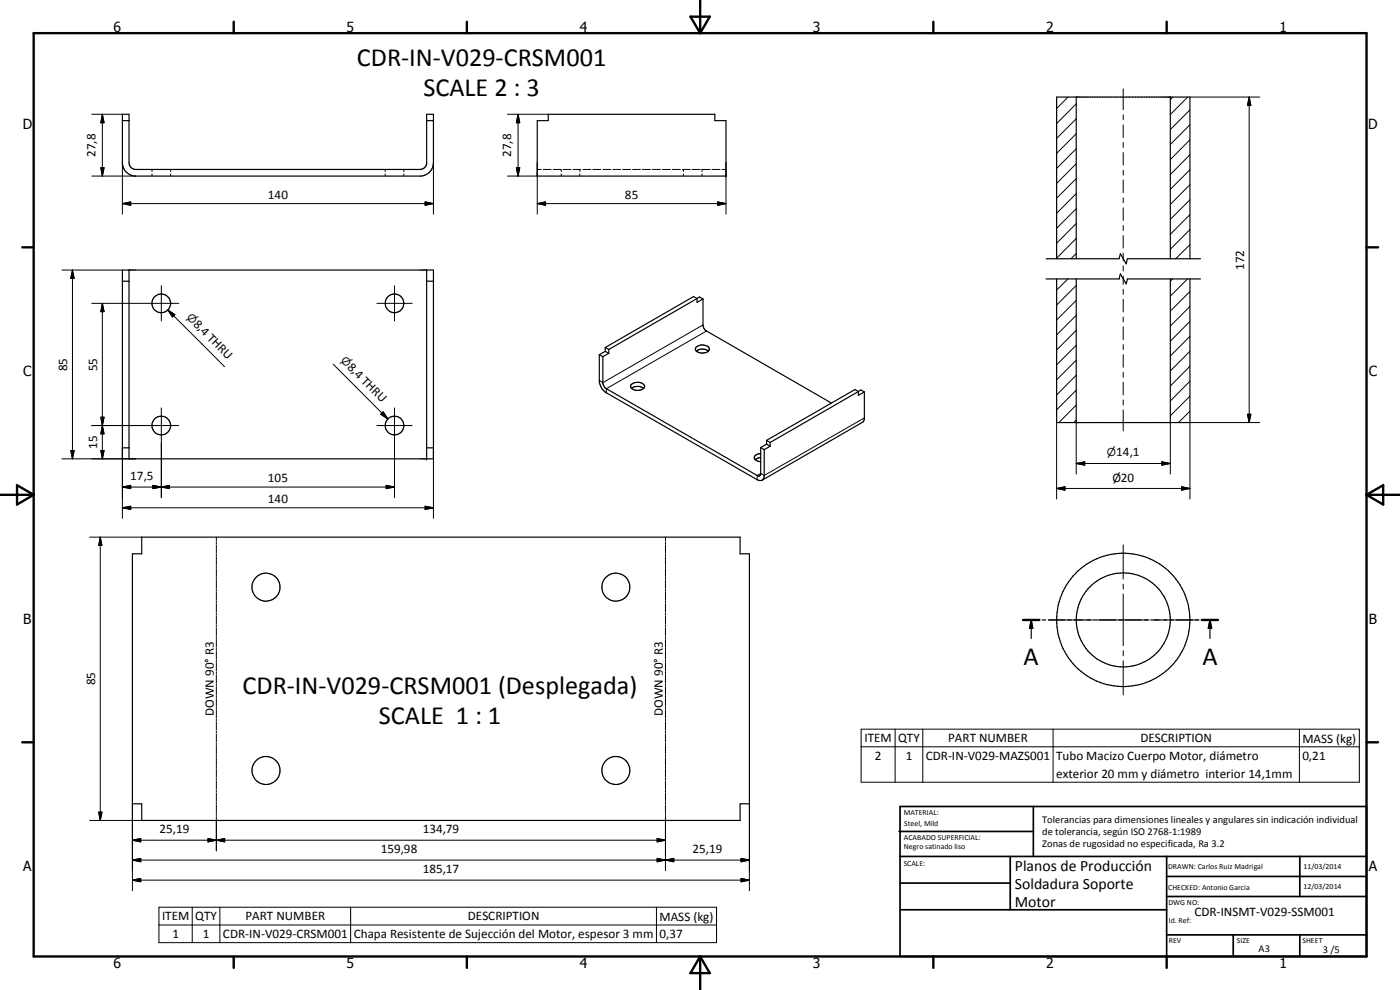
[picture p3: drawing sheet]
<svg xmlns="http://www.w3.org/2000/svg" width="420mm" height="297mm" viewBox="0 0 420 297" stroke-linecap="round" stroke-linejoin="round" font-family="sans-serif">
<g fill="none" stroke="#000" stroke-width=".35">
<path d="M36.7 34.3h2l.1 14.9a1.98 1.98 0 0 0 1.9 1.6h85.4a2.07 2.07 0 0 0 1.9-1.6v-14.9h2.1v14.5a4.1 4.1 0 0 1-3.6 4h-86.3a4.1 4.1 0 0 1-3.5-4zM36.7 36.2h2M128 36.2h2.1M161.2 36.2h3.3v-1.9h50v1.9h3.4v16.6h-56.7zM323 29.1v48.5M351.2 29.1v48.5M313.9 77.6h22l.3-1.4 1.8 3 .4-1.6h21.9M317.1 77.6v-48.5h40v48.5M36.7 81h93.4v56.7h-93.4zM36.7 84.4h2M38.7 81v56.7M128 81v56.7"/>
<path d="M128 84.4h2.1M209.1 89.6l.8-.5 1.1 .6M209.2 89.6l-1.1-.6-26.5 15.3M209.2 89.6v1.1l1.8-1M209.2 89.6l-26.5 15.3M211 89.7v8l.3 .9 .5 .6 37.7 21.7M313.9 83.7h22l.3-1.5 1.8 3 .4-1.5h21.9M317.1 83.7v43.1h40v-43.1M323 83.7v43.1M351.2 83.7v43.1M179.9 106.4l1 .6M179.9 106.4v8.1a5.2 5.2 0 0 0 2.1 3.4l45.2 26 .8 .3 .8-.1"/>
<path d="M180.9 107v8.1l.9 1.4 45.9 26.3 .4-.1 .2-.4v-8M181.6 104.3v1.1M181.6 105.4l1.1 .6M181.6 104.3l1.1 .6M181.6 105.4l-1.7 1M182.7 104.9v1.1M182.7 106l-1.8 1M189.4 115.4a2.5 2.5 0 0 1 4.1 .6 2.45 2.45 0 0 1-4.2 0zM189.6 116.5a2.84 2.84 0 0 1 3.6 0M208.9 104.2a2.72 2.72 0 0 1 4 .4 2.22 2.22 0 0 1-3.4 1.1 .91 .91 0 0 1-.6-1.5zM209 105.3a3.1 3.1 0 0 1 3.6 0M257.6 117.5l.7-.5 1.1 .6"/>
<path d="M257.6 117.5v1.1l1.8-1M257.6 117.5l-1-.6-26.5 15.2M257.6 117.5l-26.5 15.3M259.4 117.6v8.1l-.4 .9-30.2 17.5M36.7 134.4h2M128 134.4h2.1M228.3 134.3l1.1 .6M228.3 137.3l-.9 .2-.8 .4M228.3 136.1a1.46 1.46 0 0 0-1.8 1.6l1.1 .7 .7 .1M229.4 134.9v8.1l-.6 1.1M230.1 133.3l-1.8 1M230.1 132.1l1 .7"/>
<path d="M230.1 132.1v1.2M230.1 133.3l1 .6M231.1 133.9l-1.7 1M231.1 132.8v1.1M42.5 161.2h179.6v5h2.8v75h-2.8v5h-179.6v-5h-2.8v-75h2.8zM307 186h4.9M309.5 186l.5 2.5h-1zM309.5 186v5.6M312.8 186h1M314.7 186h4.9M320.5 186h1M322.4 186h4.8"/>
<path d="M328.1 186h1.1M330 186h4.9M335.8 186h1M337.7 186h4.8M343.4 186h1.1M345.3 186h4.9M351.1 186h1M353 186h4.9M358.8 186h1M360.7 186h4.8M363.1 186l.5 2.5h-1zM363.1 186v5.6"/>
<circle cx="48.4" cy="91" r="2.81"/>
<circle cx="118.4" cy="91" r="2.8"/>
<circle cx="48.4" cy="127.7" r="2.81"/>
<circle cx="118.4" cy="127.7" r="2.8"/>
<circle cx="79.8" cy="176.2" r="4.2"/>
<circle cx="184.8" cy="176.2" r="4.2"/>
<circle cx="337.1" cy="186" r="20"/>
<circle cx="337.1" cy="186" r="14.1"/>
<circle cx="79.8" cy="231.2" r="4.2"/>
<circle cx="184.8" cy="231.2" r="4.2"/>
</g>
<g fill="none" stroke="#000" stroke-width=".3">
<path d="M27.5 34.3h9.2M30.7 34.3l.5 2.5h-.9zM30.7 34.3v18.5M152.3 34.3h12.2M155.5 34.3l.5 2.5h-1zM155.5 34.3v18.5M320.5 29.1l-3.4 3.5M323 31.2l-5.9 5.9M323 35.6l-5.9 5.9M337.1 26.7v6.2M337.1 34.5v1.4M337.1 37.5v3.8"/>
<path d="M351.9 29.1l-.7 .8M356.4 29.1l-5.2 5.3M357.1 33l-5.9 5.9M357.1 37.5l-5.9 5.8M357.1 29.1h21M374.9 29.1l.5 2.6h-1zM374.9 29.1v97.7M27.5 52.8h13.2M30.3 50.3h.9l-.5 2.5zM36.7 48.8v15.5M45.6 50.8v.7M45.6 52.2v.6"/>
<path d="M51.2 50.8v.7M51.2 52.2v.6M115.6 50.8v.7M115.6 52.2v.6M121.2 50.8v.7M121.2 52.2v.6M130.1 48.8v15.5M152.3 52.8h8.9M155 50.3h1l-.5 2.5zM161.2 50.8h1.2M161.2 48.8v15.5M163 50.8h2.4"/>
<path d="M166 50.8h2.3M168.4 50.8v.7M168.4 52.2v.6M169 50.8h2.4M171.9 50.8h2.4M174 50.8v.7M174 52.2v.6M175 50.8h2.3M177.9 50.8h2.4M180.9 50.8h2.4M183.9 50.8h2.4M186.8 50.8h2.5"/>
<path d="M189.9 50.8h2.3M192.8 50.8h2.4M195.8 50.8h2.4M198.8 50.8h2.4M201.8 50.8h2.4M204.8 50.8h2.4M205.1 50.8v.7M205.1 52.2v.6M207.7 50.8h2.4M210.7 50.8v.7M210.7 52.2v.6M210.7 50.8h2.4"/>
<path d="M213.7 50.8h2.4M216.7 50.8h1.2M217.9 48.8v15.5M323 40.1l-5.9 5.9M323 44.6l-5.9 5.9M323 49.1l-5.9 5.9M323 53.6l-5.9 5.9M323 58.1l-5.9 5.9M337.1 42.8v1.4M337.1 45.8v3.7M337.1 51.1v1.4M337.1 54v3.8"/>
<path d="M337.1 59.4v1.4M357.1 42l-5.9 5.9M357.1 46.4l-5.9 6M357.1 50.9l-5.9 5.9M357.1 55.4l-5.9 5.9M357.1 59.9l-5.9 5.9M36.7 61.1l2.5-.5v1zM36.7 61.1h93.4M127.6 60.6l2.5 .5-2.5 .5zM161.2 61.1l2.5-.5v1zM161.2 61.1h56.7M215.4 60.6l2.5 .5-2.5 .5z"/>
<path d="M323 62.6l-5.9 5.9M323 67.1l-5.9 5.9M323 71.5l-5.9 6M323 76.1l-1.6 1.5M337.1 62.4v3.8M337.1 67.6v1.5M337.1 70.7v3.7M337.1 75.9v2.4M337.1 79.8v1.5M357.1 73.4l-4.3 4.2M357.1 64.4l-5.9 5.9M357.1 68.9l-5.9 5.9"/>
<path d="M18.6 81h18.1M21.7 81l.6 2.5h-1.1zM21.7 81v56.7M27.5 91h26.2M30.7 91l.5 2.5h-.9zM30.7 91v46.7M48.4 85.7v10.6M50.4 93l2.1 1.4-.7 .7zM50.4 93l17 17M113.1 91h10.6M118.4 85.7v10.6M211 97.5l-30.1 17.3-1-.6"/>
<path d="M212 99.3l-30 17.3v1.3M320.5 83.7l-3.4 3.3M323 85.6l-5.9 5.9M323 90.1l-5.9 5.9M323 94.6l-5.9 5.9M323 99.1l-5.9 5.9M337.1 82.8v2.5M337.1 86.8v1.5M337.1 89.8v3.8M337.1 95.1v1.5M337.1 98.1v3.8M351.9 83.7l-.7 .7"/>
<path d="M356.4 83.7l-5.2 5.2M357.1 96.4l-5.9 6M357.1 91.9l-5.9 5.9M357.1 87.5l-5.9 5.8M100 109.3l16.4 16.4M323 103.6l-5.9 5.9M323 108.1l-5.9 5.9M323 112.6l-5.9 5.9M323 117.1l-5.9 5.9M337.1 103.4v1.5M337.1 106.4v3.8M337.1 111.7v1.5"/>
<path d="M337.1 114.7v3.8M357.1 118.9l-5.9 5.9M357.1 114.4l-5.9 5.9M357.1 109.9l-5.9 5.9M357.1 105.4l-5.9 5.9M357.1 100.9l-5.9 5.9M18.6 137.7h22.1M21.2 135.2h1.1l-.6 2.5zM27.5 127.7h26.2M30.3 135.2h.9l-.5 2.5zM30.3 125.2h.9l-.5 2.5zM30.7 127.7l.5 2.5h-.9z"/>
<path d="M36.7 134.4v21.1M48.4 122.4v26.9M113.1 127.7h10.6M114.3 124.3l.7-.7 1.4 2.1zM115 123.6l1.4 2.1-2.1-1.4zM118.4 122.4v26.9M130.1 134.4v21.1M259.4 125.4l-30 17.3-1.1-.6-1.1 .6v1.2M317.1 126.8v22.9M323 139.1l2.5-.5v1zM323 121.5l-5.2 5.3M323 126l-.7 .8"/>
<path d="M323 139.1h28.2M323 126.8v15.4M337.1 120v1.5M337.1 123v6.3M348.7 138.6l2.5 .5-2.5 .5zM351.2 126.8v15.4M357.1 123.4l-3.4 3.4M374.4 124.3h1l-.5 2.5zM378.1 126.8h-21v22.9M36.7 152.4l2.5-.5v1zM36.7 146.1l2.5-.5v1zM36.7 152.4h93.4"/>
<path d="M36.7 146.1h81.7M45.9 145.6l2.5 .5-2.5 .5zM48.4 146.1l2.5-.5v1zM115.9 145.6l2.5 .5-2.5 .5zM127.6 151.9l2.5 .5-2.5 .5zM317.1 146.6l2.5-.6v1.1zM317.1 146.6h40M354.6 146l2.5 .6-2.5 .5zM26.9 161.2h15.6M30.1 161.2l.5 2.5h-1zM30.1 161.2v85M64.9 161.2v1.1"/>
<path d="M64.9 162.6v.6M64.9 163.5v2.4M64.9 166.2v.6M64.9 167v2.4M64.9 169.7v.6M64.9 170.6v2.4M64.9 173.3v.6M64.9 174.2v2.3M64.9 176.8v.6M64.9 177.7v2.4M199.7 161.2v1.1M199.7 162.6v.6"/>
<path d="M199.7 163.5v2.4M199.7 166.2v.6M199.7 167v2.4M199.7 169.7v.6M199.7 170.6v2.4M199.7 173.3v.6M199.7 174.2v2.3M199.7 176.8v.6M199.7 177.7v2.4M337.1 163.5v10.2M337.1 175.3v1.4M337.1 178.2v15.6"/>
<path d="M64.9 180.3v.7M64.9 181.2v2.4M64.9 183.9v.6M64.9 184.8v2.4M64.9 187.5v.5M64.9 188.3v2.4M64.9 191v.6M64.9 191.9v2.3M64.9 194.5v.6M64.9 195.4v2.4M64.9 198v.7M64.9 198.9v2.4"/>
<path d="M199.7 180.3v.7M199.7 181.2v2.4M199.7 183.9v.6M199.7 184.8v2.4M199.7 187.5v.5M199.7 188.3v2.4M199.7 191v.6M199.7 191.9v2.3M199.7 194.5v.6M199.7 195.4v2.4M199.7 198v.7M199.7 198.9v2.4"/>
<path d="M314.6 186h10.3M326.3 186h1.6M329.3 186h15.6M337.1 195.2v1.6M337.1 198.2v10.3M346.4 186h1.5M349.4 186h10.2M64.9 201.6v.6M64.9 202.5v2.4M64.9 205.1v.6M64.9 206v2.4M64.9 208.7v.6"/>
<path d="M64.9 209.6v2.4M64.9 212.2v.6M64.9 213.1v2.4M64.9 215.8v.6M64.9 216.7v2.3M64.9 219.3v.6M199.7 201.6v.6M199.7 202.5v2.4M199.7 205.1v.6M199.7 206v2.4M199.7 208.7v.6M199.7 209.6v2.4"/>
<path d="M199.7 212.2v.6M199.7 213.1v2.4M199.7 215.8v.6M199.7 216.7v2.3M199.7 219.3v.6M258.4 218.8h149.6v15.9h-149.6zM268.6 218.8v15.9M276.9 218.8v15.9M316 218.8v15.9M390 218.8v15.9M64.9 220.2v2.3M64.9 222.9v.5"/>
<path d="M64.9 223.7v2.4M64.9 226.4v.6M64.9 227.3v2.4M64.9 229.9v.6M64.9 230.8v2.4M64.9 233.5v.6M64.9 234.4v2.3M64.9 237v.6M64.9 237.9v2.4M199.7 220.2v2.3M199.7 222.9v.5M199.7 223.7v2.4"/>
<path d="M199.7 226.4v.6M199.7 227.3v2.4M199.7 229.9v.6M199.7 230.8v2.4M199.7 233.5v.6M199.7 234.4v2.3M199.7 237v.6M199.7 237.9v2.4M258.4 224.1h149.6M26.9 246.2h15.6M29.6 243.7h1l-.5 2.5zM39.7 252.1l2.5-.5v1z"/>
<path d="M39.7 258.1l2.5-.5v1zM39.7 252.1h160M39.7 241.2v26.1M39.7 258.1h185.2M62.4 251.6l2.5 .5-2.5 .5zM62.4 251.6l5 1v-1l-5 1zM64.9 252.1l2.5-.5v1zM64.9 240.6v.6M64.9 241.5v2.3M64.9 244.1v.6M64.9 245v10.3M197.2 257.6l2.5 .5-2.5 .5z"/>
<path d="M197.2 251.6l2.5 .5-2.5 .5zM197.2 257.6l5 1v-1l-5 1zM199.7 258.1l2.5-.5v1zM199.7 240.6v.6M199.7 241.5v2.3M199.7 244.1v.6M199.7 245v16.2M222.4 257.6l2.5 .5-2.5 .5zM224.9 241.2v26.1M39.7 264.1l2.5-.5v1zM39.7 264.1h185.2M47.7 272.2h167.3v10.6h-167.3z"/>
<path d="M47.7 277.5h167.3M57.7 272.2v10.6M66 272.2v10.6M105.2 272.2v10.6M197 272.2v10.6M222.4 263.6l2.5 .5-2.5 .5z"/>
</g>
<g fill="#000">
<circle cx="161.2" cy="52.8" r=".18"/>
<circle cx="217.9" cy="52.8" r=".18"/>
<circle cx="128" cy="81" r=".18"/>
<circle cx="128" cy="137.7" r=".18"/>
</g>
<g fill="none" stroke="#000" stroke-width=".71">
<path d="M10.1 9.9h400v277.1h-400zM70.1 6.5v3.4M140.1 6.5v3.4M207.2 5h5.8l-2.9 4.9zM210.1 0v9.9M280.1 6.5v3.4M350.1 6.5v3.4M6.7 74.2h3.4M410.1 74.2h3.5M.1 148.5h10M5.1 145.6l5 2.9-5 2.9zM410.1 148.5h10"/>
<path d="M410.1 148.5l5-2.9v5.8zM307 186h4.9M360.7 186h4.8M6.7 222.7h3.4M410.1 222.7h3.5M70.1 287v3.4M140.1 287v3.4M210.1 287v10M210.1 287l2.9 5h-5.8zM280.1 287v3.4M350.1 287v3.4"/>
</g>
<g fill="none" stroke="#000" stroke-width=".51">
<path d="M269.8 249.5h40.3M270.1 242h140v45h-140zM270.1 257h140M303.2 257v16M310.1 242v15M350.1 257v30M390.1 257v12M270.1 265h33.1M270.1 273h80M350.1 269h60M350.1 263h60M350.1 280.5h60"/>
<path d="M370.1 280.5v6.5M390.1 280.5v6.5"/>
</g>
<g fill="#000">
<path d="M30.7 34.3l.5 2.5h-.9zM155.5 34.3l.5 2.5h-1zM374.9 29.1l.5 2.6h-1zM30.3 50.3h.9l-.5 2.5zM155 50.3h1l-.5 2.5zM36.7 61.1l2.5-.5v1zM127.6 60.6l2.5 .5-2.5 .5zM161.2 61.1l2.5-.5v1zM215.4 60.6l2.5 .5-2.5 .5zM21.7 81l.6 2.5h-1.1zM30.7 91l.5 2.5h-.9zM50.4 93l2.1 1.4-.7 .7z"/>
<path d="M21.2 135.2h1.1l-.6 2.5zM30.3 135.2h.9l-.5 2.5zM30.3 125.2h.9l-.5 2.5zM30.7 127.7l.5 2.5h-.9zM115 123.6l1.4 2.1-2.1-1.4zM323 139.1l2.5-.5v1zM348.7 138.6l2.5 .5-2.5 .5zM374.4 124.3h1l-.5 2.5zM36.7 152.4l2.5-.5v1zM36.7 146.1l2.5-.5v1zM45.9 145.6l2.5 .5-2.5 .5zM48.4 146.1l2.5-.5v1z"/>
<path d="M115.9 145.6l2.5 .5-2.5 .5zM127.6 151.9l2.5 .5-2.5 .5zM317.1 146.6l2.5-.6v1.1zM354.6 146l2.5 .6-2.5 .5zM30.1 161.2l.5 2.5h-1zM309.5 186l.5 2.5h-1zM363.1 186l.5 2.5h-1zM29.6 243.7h1l-.5 2.5zM39.7 252.1l2.5-.5v1zM39.7 258.1l2.5-.5v1zM62.4 251.6l2.5 .5-2.5 .5zM64.9 252.1l2.5-.5v1z"/>
<path d="M197.2 257.6l2.5 .5-2.5 .5zM197.2 251.6l2.5 .5-2.5 .5zM199.7 258.1l2.5-.5v1zM222.4 257.6l2.5 .5-2.5 .5zM39.7 264.1l2.5-.5v1zM222.4 263.6l2.5 .5-2.5 .5z"/>
</g>
<g font-size="7.9">
<text x="107.1" y="19.7">CDR-IN-V029-CRSM001</text>
<text x="127.1" y="28.7">SCALE 2 : 3</text>
<text x="307.2" y="199.5">A</text>
<text x="360.8" y="199.5">A</text>
<text x="72.8" y="208.2">CDR-IN-V029-CRSM001 (Desplegada)</text>
<text x="113.7" y="217.2">SCALE 1 : 1</text>
</g>
<g font-size="4.7">
<text x="304.6" y="261.2">Planos de Producción</text>
<text x="304.6" y="266.6">Soldadura Soporte</text>
<text x="304.6" y="272">Motor</text>
</g>
<g font-size="4.2">
<text x="34" y="9.6">6</text>
<text x="104" y="9.6">5</text>
<text x="174" y="9.6">4</text>
<text x="244" y="9.6">3</text>
<text x="314" y="9.6">2</text>
<text x="384" y="9.6">1</text>
<text x="6.8" y="38.7">D</text>
<text x="410.6" y="38.7">D</text>
<text x="7" y="112.9">C</text>
<text x="410.8" y="112.9">C</text>
<text x="7" y="187.1">B</text>
<text x="410.8" y="187.1">B</text>
<text x="7" y="261.4">A</text>
<text x="410.8" y="261.4">A</text>
<text x="34" y="290.4">6</text>
<text x="104" y="290.4">5</text>
<text x="174" y="290.4">4</text>
<text x="244" y="290.4">3</text>
<text x="314" y="290.4">2</text>
<text x="384" y="290.4">1</text>
</g>
<g font-size="3.9">
<text x="28.7" y="47.1" transform="rotate(-90 28.7 47.1)">27,8</text>
<text x="153.4" y="47.1" transform="rotate(-90 153.4 47.1)">27,8</text>
<text x="80.4" y="59.6">140</text>
<text x="187.6" y="59.6">85</text>
<text x="373.4" y="81" transform="rotate(-90 373.4 81)">172</text>
<text x="57.9" y="97.5" transform="rotate(45 57.9 97.5)">8,4 THRU</text>
<text x="20.2" y="111.4" transform="rotate(-90 20.2 111.4)">85</text>
<text x="29.2" y="111.4" transform="rotate(-90 29.2 111.4)">55</text>
<text x="104.1" y="110.3" transform="rotate(45 104.1 110.3)">8,4 THRU</text>
<text x="29.2" y="134.7" transform="rotate(-90 29.2 134.7)">15</text>
<text x="335" y="136.9">14,1</text>
<text x="39.1" y="144.1">17,5</text>
<text x="80.4" y="144.6">105</text>
<text x="333.8" y="144.7">Ø20</text>
<text x="80.4" y="150.8">140</text>
<text x="28.6" y="205.7" transform="rotate(-90 28.6 205.7)">85</text>
<text x="64.2" y="214.8" transform="rotate(-90 64.2 214.8)">DOWN 90° R3</text>
<text x="199" y="214.8" transform="rotate(-90 199 214.8)">DOWN 90° R3</text>
<text x="259.4" y="222.7">ITEM</text>
<text x="269.6" y="222.7">QTY</text>
<text x="284.6" y="222.7">PART NUMBER</text>
<text x="342.3" y="222.7">DESCRIPTION</text>
<text x="390.9" y="222.8">MASS (kg)</text>
<text x="262.5" y="228">2</text>
<text x="271.8" y="228">1</text>
<text x="277.8" y="228">CDR-IN-V029-MAZS001</text>
<text x="317" y="228.1">Tubo Macizo Cuerpo Motor, diámetro</text>
<text x="317" y="233.4">exterior 20 mm y diámetro interior 14,1mm</text>
<text x="390.9" y="228">0,21</text>
<text x="47.9" y="250">25,19</text>
<text x="126.9" y="250">134,79</text>
<text x="114.3" y="256">159,98</text>
<text x="207.8" y="256">25,19</text>
<text x="126.9" y="262">185,17</text>
<text x="358.5" y="275">CDR-INSMT-V029-SSM001</text>
<text x="48.6" y="276.1">ITEM</text>
<text x="51.8" y="281.4">1</text>
<text x="58.6" y="276.1">QTY</text>
<text x="60.9" y="281.4">1</text>
<text x="66.9" y="281.4">CDR-IN-V029-CRSM001</text>
<text x="73.7" y="276.1">PART NUMBER</text>
<text x="106.2" y="281.6">Chapa Resistente de Sujección del Motor, espesor 3 mm</text>
<text x="140.4" y="276.1">DESCRIPTION</text>
<text x="197.9" y="276.2">MASS (kg)</text>
<text x="197.9" y="281.4">0,37</text>
</g>
<g font-size="3.3">
<text x="55.9" y="95.5" transform="rotate(45 55.9 95.5)">n</text>
<text x="102.1" y="108.3" transform="rotate(45 102.1 108.3)">n</text>
<text x="332.2" y="136.9">n</text>
</g>
<g font-size="3.1">
<text x="312.7" y="246.8">Tolerancias para dimensiones lineales y angulares sin indicación individual</text>
<text x="312.7" y="250.4">de tolerancia, según ISO 2768-1:1989</text>
<text x="312.7" y="254">Zonas de rugosidad no especificada, Ra 3.2</text>
<text x="377.7" y="285.6">A3</text>
<text x="397" y="285.9">3 /5</text>
</g>
<g font-size="2.4">
<text x="271.2" y="244.4">MATERIAL:</text>
<text x="271.3" y="252">ACABADO SUPERFICIAL:</text>
<text x="271.4" y="247.9">Steel, Mild</text>
<text x="271.3" y="254.6">Negro satinado liso</text>
<text x="271.2" y="259.7">SCALE:</text>
<text x="350.6" y="260.8">DRAWN: Carlos Ruiz Madrigal</text>
<text x="391.2" y="260.6">11/03/2014</text>
<text x="350.6" y="267">CHECKED: Antonio Garcia</text>
<text x="391.2" y="266.7">12/03/2014</text>
<text x="350.6" y="271.4">DWG NO:</text>
<text x="350.8" y="276.9">Id. Ref:</text>
<text x="350.8" y="282.8">REV</text>
<text x="371.2" y="282.9">SIZE</text>
<text x="390.9" y="282.9">SHEET</text>
</g>
</svg>
